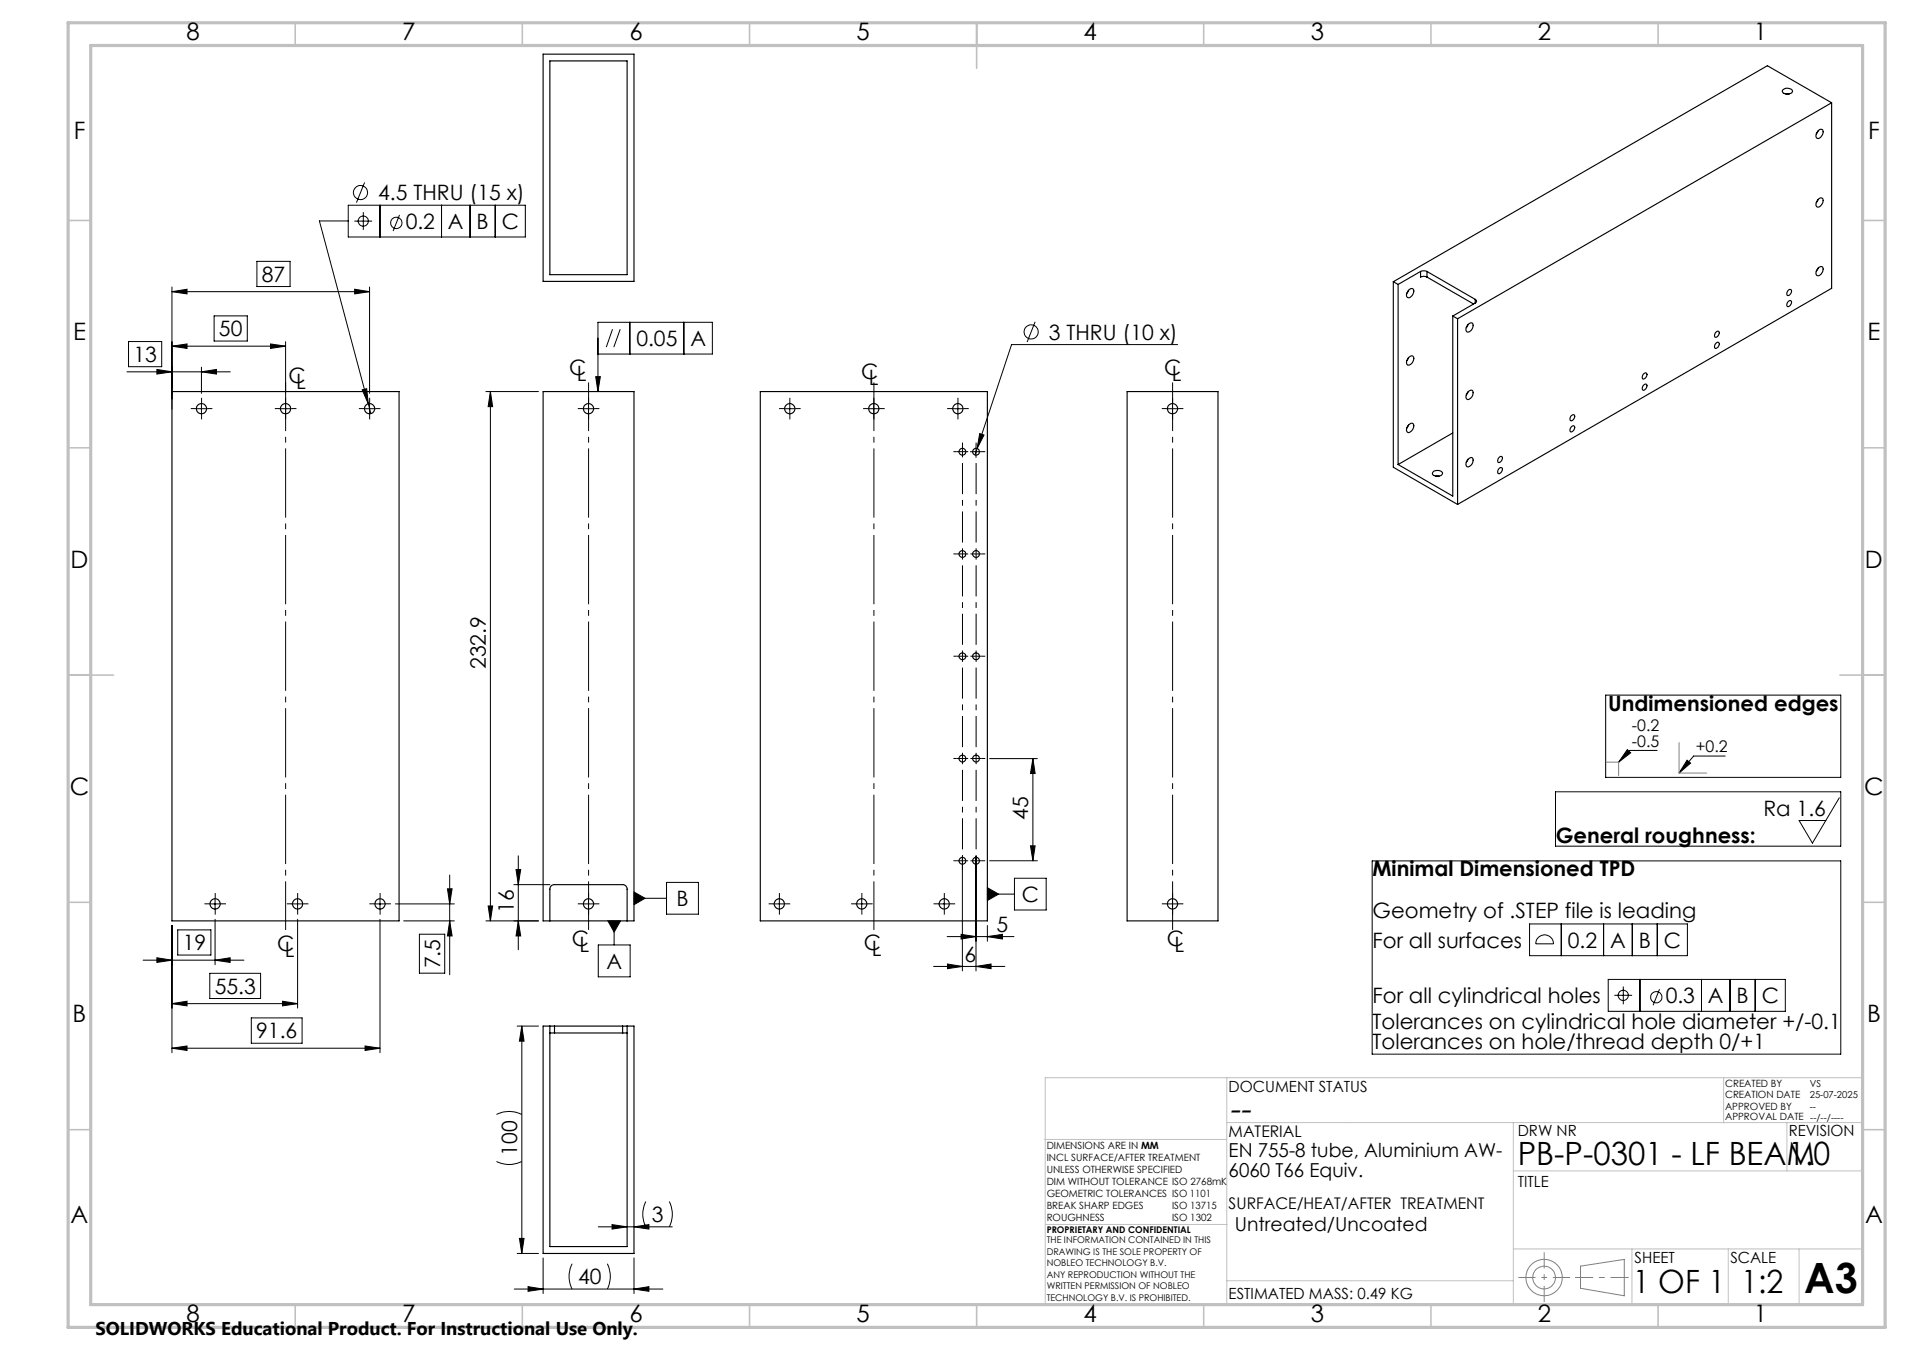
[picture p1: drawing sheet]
<svg xmlns="http://www.w3.org/2000/svg" width="420mm" height="297mm" viewBox="0 0 420 297" stroke-linecap="round" stroke-linejoin="round" font-family="sans-serif">
<g fill="none" stroke="#000" stroke-width=".22">
<path d="M56.6 57.5h7.3v5.5h-7.3zM76.7 48.6h-6.4l10.8 40.2M76.7 45.2h38.9v6.9h-38.9zM78 48.6h3.9M80 46.7v3.9M80.3 40.1l-1.8 4.5M83.6 45.2v6.9M87.9 47.3l-1.4 3.5M97.2 45.2v6.9M103.5 45.2v6.9M109 45.2v6.9M28.3 75.1h7.3v5.6h-7.3z"/>
<path d="M37.9 76.2l3.3-.5v1zM37.9 64.2l3.3-.6v1.1zM37.9 63.1v26.9M37.9 76.2h25M37.9 64.2h43.5M47.1 69.5h7.3v5.5h-7.3zM59.5 75.7l3.4 .5-3.4 .5zM62.9 75.2v11.3M78.1 63.6l3.3 .6-3.3 .5zM81.4 63.1v23.4M131.6 77.9h25.2v-7h-25.2v15.2M134.8 72.4l-1.3 4"/>
<path d="M136.5 72.4l-1.4 4M138.6 70.9v7M150.5 70.9v7M227.9 70.8l-1.8 4.4M259.2 75.8h-36.5l-7.6 22.9M27.9 81.8h22.8M34.5 81.3l3.4 .5-3.4 .5zM43.1 89.9h2.5M44.3 81.8l3.4-.5v1zM44.3 80.8v5.7M44.3 88.6v2.6M61.6 89.9h2.5"/>
<path d="M62.9 88.6v2.6M79.7 85.8l1-.3 .4 3.3zM80.1 89.9h2.5M81.1 88.8l.5 2.2M81.4 88.6v2.6M107 86.1h11.5M107.9 86.1l.5 3.4h-.9zM107.9 86.1v116.5M128.3 89.9h2.5M129.5 88.6v2.6M131.1 82.9h1.1l-.6 3.2zM172.6 89.9h2.5"/>
<path d="M173.8 88.6v2.6M191.1 89.9h2.5M192.3 88.6v2.6M209.6 89.9h2.5M210.9 88.6v2.6M213.6 99.4h2.5M214.8 98.1v2.5M215.1 98.7l-.5 1.4M215.7 95.4l.9 .3-1.5 3zM256.9 89.9h2.5M258.1 88.6v2.6M353.4 152.9h51.8v18.1h-51.8z"/>
<path d="M217.8 166.9h10.6M227.4 166.9l.5 3.3h-1.1zM227.4 166.9v22.5M342.4 174.2h62.8v12h-62.8zM358.2 164.9l.8 .7-2.7 2.1zM364.8 165.1h-6l-2.5 2.6M371.4 167.2l.7 .7-2.5 2.2zM379.8 166.3h-7l-3.2 3.8M404.9 175.5l-5.9 10-3-5h5.9M46.1 198.9h2.5M47.3 197.6v2.5M64.2 198.9h2.5"/>
<path d="M65.5 197.6v2.5M82.4 198.9h2.5M83.6 197.6v2.5M87 198.9h13M98.5 195.5h1l-.5 3.4zM99 192.5v22M107.5 199.3h.9l-.5 3.3zM113.1 194.6h7.9M113.6 191.3h1l-.5 3.3zM114.1 188.3v20.6M128.3 198.9h2.5M129.5 197.6v2.5"/>
<path d="M139.6 196.2l2.4 1.4-2.4 1.4zM139.6 197.6h7.1M146.7 194.1h7v7h-7zM170.3 198.9h2.5M171.6 197.6v2.5M188.5 198.9h2.5M189.7 197.6v2.5M206.6 198.9h2.5M207.9 197.6v2.5M211.8 188.4v25.2M214.8 188.4v25.2M217.3 195.3l2.5 1.4-2.5 1.4z"/>
<path d="M217.3 196.7h6M217.8 189.4h10.6M223.3 193.2h7v7h-7zM226.8 186.1h1.1l-.5 3.3zM256.9 198.9h2.5M258.1 197.6v2.5M302 189.4h103.2v42.5h-103.2zM31.5 211.2h22.2M34.5 210.7l3.4 .5-3.4 .5zM37.9 203.6v28M39.1 204.6h7.3v5.5h-7.3zM46.2 214.1h11.2v5.6h-11.2z"/>
<path d="M47.3 211.2l3.4-.5v1zM47.3 202.2v10M65.5 202.2v19.6M83.6 202.2v29.4M88.9 202.6h11.1M92.3 205.5h5.6v8.6h-5.6zM99 202.6l.5 3.3h-1zM107 202.6h11.5M114.1 202.6l.5 3.3h-1zM131.7 207.9h7v7h-7zM133.8 202.6h2.8l-1.4 2.5zM135.2 202.6v5.3"/>
<path d="M205.5 212.6h15.7M208.5 206.1h14.7M208.6 212.1l3.2 .5-3.2 .5zM211.6 205.6l3.2 .5-3.2 .5zM214.8 212.6l3.4-.5v1zM217.3 206.1l3.4-.5v1zM217.3 203.6v3.5M336.7 203.3h34.7v7h-34.7zM338.7 206.2a1.99 1.99 0 0 1 2.1-.3 1.99 1.99 0 0 1 1.2 1.7h-3.9a1.92 1.92 0 0 1 .6-1.4zM343.7 203.3v7M353 203.3v7M354 215.5h39v7h-39z"/>
<path d="M355.4 219h3.9M357.3 217v3.9M359.3 203.3v7M361 215.5v7M364.8 203.3v7M365.3 217.6l-1.4 3.6M374.5 215.5v7M380.8 215.5v7M386.4 215.5v7M37.9 220.8l3.3-.5v1zM37.9 230.6l3.3-.5v1zM37.9 220.8h27.6"/>
<path d="M37.9 230.6h45.7M55.3 223.9h11.2v5.6h-11.2zM62.2 220.3l3.3 .5-3.3 .5zM80.4 230.1l3.2 .5-3.2 .5zM113.8 225.7h4.7M114.9 225.7l.5 3.4h-1.1zM114.9 225.7v50.1M109.3 255.5a6.1 6.1 0 0 0 5.6 0M109.3 245.2a6.1 6.1 0 0 1 5.6 0M113.8 275.8h4.7M114.3 272.4h1.1l-.5 3.4zM119.6 276.8v7.8"/>
<path d="M125.9 278a6.1 6.1 0 0 0 0 5.6M131.7 269.9h16.3M133.7 278a6.4 6.4 0 0 1 0 5.6M134.7 269.4l3.3 .5-3.3 .5zM139.6 269.9l3.2-.5v1zM139.6 276.8v7.8M142.2 264.3a6.1 6.1 0 0 0 0 5.6M147.3 264.3a6.1 6.1 0 0 1 0 5.6M113.2 283.6h32.7M116.2 283.1l3.4 .5-3.4 .5zM139.6 283.6l3.2-.5v1z"/>
<circle cx="79.4" cy="42.4" r="1.55"/>
<circle cx="80" cy="48.7" r="1.12"/>
<circle cx="87.2" cy="49" r="1.24"/>
<circle cx="227" cy="73" r="1.55"/>
<circle cx="357.3" cy="219" r="1.13"/>
<circle cx="364.6" cy="219.4" r="1.24"/>
</g>
<g fill="none" stroke="#808080" stroke-width=".22">
<path d="M353.6 167.7h2.7v2.9M369.6 163.4v6.7h6.1M347.9 278.5l9.6-1.4v8l-9.6-1.7z"/>
<circle cx="339.9" cy="281" r="2.51"/>
<circle cx="339.9" cy="281.1" r="4"/>
</g>
<path d="M334.2 281h11.4" fill="none" stroke="#808080" stroke-width=".22" stroke-dasharray="15.2 1.3 1.3 1.3" stroke-dashoffset="11.4" stroke-linecap="butt"/>
<path d="M339.9 275.5v10.9" fill="none" stroke="#808080" stroke-width=".22" stroke-dasharray="15.2 1.3 1.3 1.3" stroke-dashoffset="11.7" stroke-linecap="butt"/>
<path d="M346.7 281h11.8" fill="none" stroke="#808080" stroke-width=".22" stroke-dasharray="15.2 1.3 1.3 1.3" stroke-dashoffset="11.2" stroke-linecap="butt"/>
<g fill="none" stroke="#c0c0c0" stroke-width=".22">
<path d="M270.1 237.1v49.9M379.4 237.1v9.9M410.1 237.1h-180v49.9M230 250.7h40M270.1 247h140M333.1 257.6h77M333.1 247v40M393.3 247v10.6M230.2 269.4h39.9M333.1 274.8h77M359.2 274.8v12.2M380.4 274.8v12.2"/>
<path d="M396 274.8v12.2M270.1 281.8h63"/>
</g>
<g fill="none" stroke="#c0c0c0" stroke-width=".35">
<path d="M65 5v5M115 5v5M165 5v5M215 5v10M265 5v5M315 5v5M365 5v5M15 48.5h5M410 48.5h5M15 98.5h5M410 98.5h5M15 148.5h10"/>
<path d="M405 148.5h10M15 198.5h5M410 198.5h5M15 248.5h5M410 248.5h5M65 287v5M115 287v5M165 287v5M215 287v5M265 287v5M315 287v5M365 287v5"/>
</g>
<path d="M15 5h400v287h-400zM20 10h390v277h-390z" fill="none" stroke="#c0c0c0" stroke-width=".7"/>
<g fill="#000">
<path d="M131.1 82.9h1.1l-.6 3.2zM133.8 202.6l1.4 2.5 1.4-2.5zM139.6 196.2l2.4 1.4-2.4 1.4zM79.7 85.8l1.4 3-.4-3.3zM215.7 95.4l-.6 3.3 1.5-3zM217.3 195.3l2.5 1.4-2.5 1.4zM116.2 283.1l3.4 .5-3.4 .5zM139.6 283.6l3.2-.5v1zM134.7 269.4l3.3 .5-3.3 .5zM139.6 269.9l3.2-.5v1z"/>
<path d="M371.4 167.2l.7 .7-2.5 2.2zM358.2 164.9l.8 .7-2.7 2.1z"/>
<path d="M113.6 191.3h1l-.5 3.3zM114.1 202.6l.5 3.3h-1zM98.5 195.5h1l-.5 3.4zM99 202.6l.5 3.3h-1zM227.4 166.9l.5 3.3h-1.1zM226.8 186.1h1.1l-.5 3.3zM114.9 225.7l.5 3.4h-1.1zM114.3 272.4h1.1l-.5 3.4z"/>
<path d="M47.3 211.2l3.4-.5v1zM34.5 210.7l3.4 .5-3.4 .5zM62.2 220.3l3.3 .5-3.3 .5zM37.9 220.8l3.3-.5v1zM80.4 230.1l3.2 .5-3.2 .5zM37.9 230.6l3.3-.5v1zM44.3 81.8l3.4-.5v1zM34.5 81.3l3.4 .5-3.4 .5zM59.5 75.7l3.4 .5-3.4 .5zM37.9 76.2l3.3-.5v1zM78.1 63.6l3.3 .6-3.3 .5zM37.9 64.2l3.3-.6v1.1zM214.8 212.6l3.4-.5v1zM208.6 212.1l3.2 .5-3.2 .5zM217.3 206.1l3.4-.5v1zM211.6 205.6l3.2 .5-3.2 .5z"/>
<path d="M107.5 199.3h.9l-.5 3.3zM107.9 86.1l.5 3.4h-.9z"/>
</g>
<g fill="none" stroke="#000" stroke-width=".25">
<path d="M119.6 11.9h20v50h-20zM121 13.4h17v47h-17zM392.4 19.8a1.37 1.37 0 0 1 2.2 .3 1.4 1.4 0 0 1-2.2 .1zM393.1 20.7h.7M400.2 28.8l-.4 .7M400.4 28.6l.5-.2a.7 .7 0 0 1 .3 1.2l-.3 .5a.64 .64 0 0 1-1 .3 .64 .64 0 0 1 0-1.1zM403.2 22.6v40.8l-82.3 47.6M403.2 22.6l-82.3 47.5M403.2 22.6l-14.2-8.1-82.3 47.5M312.7 59.7l.5-.1 .9 .1M312.7 59.7v1.3a1.5 1.5 0 0 1 1.4 0M312.7 59.7l-4.9 2.9"/>
<path d="M314.1 59.7l10.6 6.2M314.1 59.7v1.3M400.2 43.9l-.4 .7M400.2 59l-.4 .7M400.4 43.7l.5-.2a.7 .7 0 0 1 .3 1.2l-.3 .5a.64 .64 0 0 1-1 .3 .64 .64 0 0 1 0-1.1zM400.4 58.8l.2-.1a.51 .51 0 0 1 .7 .1 .51 .51 0 0 1 0 .7 1.07 1.07 0 0 1-1.4 1l-.1-.7zM306.7 62l1.1 .6M306.7 62v40.8l14.2 8.2M307.8 62.6v39.6M310.1 63.8l-.4 .7M310.1 78.7l-.4 .6M310.1 63.8a.64 .64 0 0 1 1-.2 .64 .64 0 0 1 0 1l-.4 .6a.65 .65 0 0 1-1 .2 .65 .65 0 0 1 0-1z"/>
<path d="M310.1 78.7a.64 .64 0 0 1 1-.3 .64 .64 0 0 1 0 1l-.4 .6a.6 .6 0 0 1-.8 .3 .6 .6 0 0 1-.3-.8zM314.1 61l10.3 5.9M319.8 69.5l1.1 .6M319.8 69.5v39.6l-12-6.9M320.9 70.1v40.9M323.1 71.4a.6 .6 0 0 1 .9-.4 .6 .6 0 0 1 .2 .9 1.07 1.07 0 0 1-1.4 1l-.1-.7zM323.1 71.4l-.3 .7M324.7 65.9a.43 .43 0 0 1 .3 .4 .43 .43 0 0 1-.3 .4M324.7 66.7l-4.9 2.8M324.7 65.9v.8M377.6 73.2l.6-.4a.8 .8 0 0 1 .2 .9 .8 .8 0 0 1-.8 .5l-.2-.4zM377.6 75.6l.4-.3a.34 .34 0 0 1 .5 .4 .72 .72 0 0 1-.3 .7 .72 .72 0 0 1-.8 .1z"/>
<path d="M393.6 64l.3-.3a.34 .34 0 0 1 .5 .3 .7 .7 0 0 1-.3 .8 .7 .7 0 0 1-.8 0zM393.6 66.4l.5-.3a.8 .8 0 0 1 .2 .9 .8 .8 0 0 1-.7 .5l-.3-.4zM37.9 86.1h49.9v116.5h-49.9zM119.6 86.1h20v116.5h-20zM167.4 86.1h49.9v116.5h-49.9zM248.1 86.1h20v116.5h-20zM310.1 93.5l-.4 .7M310.1 93.5a.6 .6 0 0 1 .8-.4 .6 .6 0 0 1 .3 .8l-.5 .9a.6 .6 0 0 1-.8 .4 .6 .6 0 0 1-.3-.9zM319.8 95.2l-12 7M323.1 86.2a.6 .6 0 0 1 .9-.4 .6 .6 0 0 1 .2 .9l-.4 .8a.6 .6 0 0 1-.8 .4 .6 .6 0 0 1-.3-.8zM323.1 86.3l-.3 .6M345.8 91.5l.6-.3a.77 .77 0 0 1 .2 .9 .77 .77 0 0 1-.8 .5l-.2-.4z"/>
<path d="M345.8 94l.6-.3a.8 .8 0 0 1 .2 .8 .8 .8 0 0 1-.8 .5l-.2-.4zM361.7 82.3l.4-.2a.34 .34 0 0 1 .4 .3 .72 .72 0 0 1-.2 .7 .72 .72 0 0 1-.8 .1zM361.7 84.8l.6-.3a.8 .8 0 0 1 .2 .9 .8 .8 0 0 1-.8 .5l-.2-.4zM315.5 103.7a1.35 1.35 0 0 1 2 .5 1.4 1.4 0 0 1-2.2 .1zM316.1 104.7h.7M323.1 101l.3-.1a.53 .53 0 0 1 .7-.2 .53 .53 0 0 1 .1 .8 1.12 1.12 0 0 1-1.4 1.1l-.1-.7zM323.1 101.1l-.3 .6M329.9 100.7l.5-.3a.8 .8 0 0 1 .2 .9 .8 .8 0 0 1-.7 .5l-.2-.4zM329.9 103.1l.4-.2a.34 .34 0 0 1 .4 .3 .72 .72 0 0 1-.2 .8 .72 .72 0 0 1-.8 0zM121 202.6v-7a.97 .97 0 0 1 1.1-1h15a.96 .96 0 0 1 .9 1v7M121 227.3h1.1M121 225.7h1.1"/>
<path d="M121 225.7v48.5h17v-48.5M121 225.7h-1.4v50.1h20v-50.1h-1.6M122.1 225.7h15M122.1 225.7v1.6M122.1 227.3h15M137.1 227.3h.9M137.1 225.7h.9M137.1 225.7v1.6"/>
<circle cx="44.4" cy="89.9" r="1.13"/>
<circle cx="62.9" cy="89.9" r="1.13"/>
<circle cx="81.4" cy="89.9" r="1.13"/>
<circle cx="129.5" cy="89.9" r="1.13"/>
<circle cx="173.9" cy="89.9" r="1.13"/>
<circle cx="192.4" cy="89.9" r="1.13"/>
<circle cx="210.9" cy="89.9" r="1.13"/>
<circle cx="211.9" cy="99.4" r=".75"/>
<circle cx="214.9" cy="99.4" r=".75"/>
<circle cx="258.1" cy="89.9" r="1.13"/>
<circle cx="211.9" cy="121.9" r=".75"/>
<circle cx="214.9" cy="121.9" r=".75"/>
<circle cx="211.9" cy="144.4" r=".74"/>
<circle cx="214.9" cy="144.4" r=".74"/>
<circle cx="211.9" cy="166.9" r=".75"/>
<circle cx="214.9" cy="166.9" r=".75"/>
<circle cx="47.3" cy="198.9" r="1.13"/>
<circle cx="65.5" cy="198.9" r="1.13"/>
<circle cx="83.6" cy="198.9" r="1.13"/>
<circle cx="129.5" cy="198.9" r="1.13"/>
<circle cx="171.6" cy="198.9" r="1.13"/>
<circle cx="189.7" cy="198.9" r="1.13"/>
<circle cx="207.9" cy="198.9" r="1.13"/>
<circle cx="211.9" cy="189.4" r=".75"/>
<circle cx="214.9" cy="189.4" r=".75"/>
<circle cx="258.1" cy="198.9" r="1.13"/>
</g>
<path d="M62.9 204.6v-120.5M129.6 204.6v-120.5M192.4 204.6v-120.5M258.1 204.6v-120.5" fill="none" stroke="#000" stroke-width=".22" stroke-dasharray="15.2 1.3 1.3 1.3" stroke-dashoffset="4.5" stroke-linecap="butt"/>
<g fill="none" stroke="#000" stroke-width=".22" stroke-dasharray="15.2 1.3 1.3 1.3" stroke-linecap="butt">
<path d="M43.1 89.9h-1.1M44.4 88.6v-1.1M44.4 91.1v1.2M45.6 89.9h1.1M61.6 89.9h-1.1M62.9 88.6v-1.1M62.9 91.1v1.2M64.1 89.9h1.1M80.1 89.9h-1.1M81.4 88.6v-1.1M81.4 91.1v1.2M82.6 89.9h1.1"/>
<path d="M128.3 89.9h-1.1M129.6 88.6v-1.1M129.6 91.1v1.2M130.8 89.9h1.1M172.6 89.9h-1.1M173.9 88.6v-1.1M173.9 91.1v1.2M175.1 89.9h1.1M191.1 89.9h-1.1M192.4 88.6v-1.1M192.4 91.1v1.2M193.6 89.9h1.1"/>
<path d="M209.6 89.9h-1.1M210.6 99.4h-.7M210.9 88.6v-1.1M210.9 91.1v1.2M211.9 99.4v-1.3M211.9 99.4h-1.3M211.9 99.4v1.2M211.9 99.4h1.2M211.9 98.1v-.7M212.1 89.9h1.1M214.9 98.1v-.7M216.1 99.4h.8"/>
<path d="M256.9 89.9h-1.2M258.1 88.6v-1.1M258.1 91.1v1.2M259.4 89.9h1.1M210.6 121.9h-.7M211.9 121.9v-1.3M211.9 121.9h-1.3M211.9 121.9v1.2M211.9 121.9h1.2M214.9 121.9v-1.3M214.9 121.9h-1.3M214.9 121.9v1.2"/>
<path d="M214.9 121.9h1.2M216.1 121.9h.8M210.6 144.4h-.7M211.9 144.4v-1.3M211.9 144.4h-1.3M211.9 144.4v1.2M211.9 144.4h1.2M214.9 144.4v-1.3M214.9 144.4h-1.3M214.9 144.4v1.2M214.9 144.4h1.2M216.1 144.4h.8"/>
<path d="M210.6 166.9h-.7M211.9 166.9v-1.3M211.9 166.9h-1.3M211.9 166.9v1.2M211.9 166.9h1.2M214.9 166.9v-1.3M214.9 166.9h-1.3M214.9 166.9v1.2M214.9 166.9h1.2M216.1 166.9h.8M46.1 198.8h-1.1M47.4 197.6v-1.1"/>
<path d="M48.6 198.8h1.1M64.3 198.8h-1.2M65.5 197.6v-1.1M66.8 198.8h1.1M82.4 198.8h-1.1M83.7 197.6v-1.1M84.9 198.8h1.1M128.3 198.8h-1.1M129.6 197.6v-1.1M130.8 198.8h1.1M170.3 198.8h-1.1M171.6 197.6v-1.1"/>
<path d="M172.8 198.8h1.1M188.5 198.8h-1.2M189.7 197.6v-1.1M191 198.8h1.1M206.6 198.8h-1.1M207.9 197.6v-1.1M209.1 198.8h1.1M210.6 189.4h-.7M211.9 189.4v-1.3M211.9 189.4h-1.3M211.9 189.4v1.2M211.9 189.4h1.2"/>
<path d="M211.9 190.6v.8M214.9 189.4v-1.3M214.9 189.4h-1.3M214.9 189.4v1.2M214.9 189.4h1.2M214.9 190.6v.8M216.1 189.4h.8M256.9 198.8h-1.2M258.1 197.6v-1.1M259.4 198.8h1.1M47.4 200.1v1.1M65.5 200.1v1.1"/>
<path d="M83.7 200.1v1.1M129.6 200.1v1.1M171.6 200.1v1.1M189.7 200.1v1.1M207.9 200.1v1.1M258.1 200.1v1.1"/>
</g>
<path d="M211.9 119.4v-17.5M214.9 119.4v-17.5M211.9 141.9v-17.5M214.9 141.9v-17.5M211.9 164.4v-17.5M214.9 164.4v-17.5M211.9 186.9v-17.5M214.9 186.9v-17.5" fill="none" stroke="#000" stroke-width=".22" stroke-dasharray="15.2 1.3 1.3 1.3" stroke-dashoffset="8.4" stroke-linecap="butt"/>
<text font-size="9.2" x="397.2" y="284.5">A3</text>
<text font-size="7.3" x="270.4" y="246.3">--</text>
<g font-size="7.1">
<text x="334.1" y="256.2">PB-P-0301 - LF BEAM</text>
<text x="393.6" y="256.2">1.0</text>
<text x="359.4" y="284.5">1 OF 1</text>
<text x="383.3" y="284.5">1:2</text>
</g>
<g font-size="5.3">
<text x="41" y="8.9">8</text>
<text x="88.5" y="8.9">7</text>
<text x="138.5" y="8.9">6</text>
<text x="188.5" y="8.9">5</text>
<text x="238.5" y="8.9">4</text>
<text x="288.5" y="8.9">3</text>
<text x="338.5" y="8.9">2</text>
<text x="386" y="8.9">1</text>
<text x="16.2" y="30.7">F</text>
<text x="411.2" y="30.7">F</text>
<text x="16.1" y="74.9">E</text>
<text x="411.1" y="74.9">E</text>
<text x="15.5" y="124.9">D</text>
<text x="410.5" y="124.9">D</text>
<text x="15.4" y="174.9">C</text>
<text x="410.4" y="174.9">C</text>
<text x="16" y="224.9">B</text>
<text x="411" y="224.9">B</text>
<text x="15.5" y="269.2">A</text>
<text x="410.5" y="269.2">A</text>
<text x="41" y="290.9">8</text>
<text x="88.5" y="290.9">7</text>
<text x="138.5" y="290.9">6</text>
<text x="188.5" y="290.9">5</text>
<text x="238.5" y="290.9">4</text>
<text x="288.5" y="290.9">3</text>
<text x="338.5" y="290.9">2</text>
<text x="386" y="290.9">1</text>
</g>
<g font-size="4.7">
<text x="83.2" y="44.1">4.5 THRU (15 x)</text>
<text x="89.3" y="50.4">0.2</text>
<text x="98.6" y="50.4">A</text>
<text x="104.9" y="50.4">B</text>
<text x="110.4" y="50.4">C</text>
<text x="57.6" y="62">87</text>
<text x="48.2" y="74">50</text>
<text x="140.1" y="76.1">0.05</text>
<text x="152" y="76.1">A</text>
<text x="230.9" y="74.7">3 THRU (10 x)</text>
<text x="29.4" y="79.6">13</text>
<text x="125.3" y="82.6">C</text>
<text x="127" y="83.9">L</text>
<text x="189.6" y="83.4">C</text>
<text x="256.3" y="82.6">C</text>
<text x="258" y="83.9">L</text>
<text x="63.5" y="84.2">C</text>
<text x="65.2" y="85.6">L</text>
<text x="191.3" y="84.7">L</text>
<text x="107" y="147.2" transform="rotate(-90 107 147.2)">232.9</text>
<text x="354" y="156.4">Undimensioned edges</text>
<text x="388.2" y="179.5">Ra 1.6</text>
<text x="226.4" y="180.4" transform="rotate(-90 226.4 180.4)">45</text>
<text x="342.5" y="185.5">General roughness:</text>
<text x="302.1" y="192.8">Minimal Dimensioned TPD</text>
<text x="113.1" y="200.8" transform="rotate(-90 113.1 200.8)">16</text>
<text x="148.9" y="199.4">B</text>
<text x="224.9" y="198.4">C</text>
<text x="302.1" y="201.9">Geometry of .STEP file is leading</text>
<text x="40.2" y="209.1">19</text>
<text x="61" y="209.1">C</text>
<text x="125.8" y="208.2">C</text>
<text x="127.6" y="209.5">L</text>
<text x="190.2" y="208.9">C</text>
<text x="219.3" y="205">5</text>
<text x="256.8" y="208.1">C</text>
<text x="258.6" y="209.5">L</text>
<text x="302.1" y="208.5">For all surfaces</text>
<text x="345.1" y="208.5">0.2</text>
<text x="354.4" y="208.5">A</text>
<text x="360.7" y="208.5">B</text>
<text x="366.3" y="208.5">C</text>
<text x="62.7" y="210.5">L</text>
<text x="96.9" y="213" transform="rotate(-90 96.9 213)">7.5</text>
<text x="133.5" y="213.2">A</text>
<text x="191.9" y="210.3">L</text>
<text x="212.3" y="211.6">6</text>
<text x="47.3" y="218.6">55.3</text>
<text x="302.1" y="220.7">For all cylindrical holes</text>
<text x="366.7" y="220.7">0.3</text>
<text x="376" y="220.7">A</text>
<text x="382.3" y="220.7">B</text>
<text x="387.8" y="220.7">C</text>
<text x="302.1" y="226.3">Tolerances on cylindrical hole diameter +/-0.1</text>
<text x="56.4" y="228.5">91.6</text>
<text x="302.1" y="230.9">Tolerances on hole/thread depth 0/+1</text>
<text x="113.9" y="254.2" transform="rotate(-90 113.9 254.2)">100</text>
<text x="143.5" y="268.9">3</text>
<text x="127.2" y="282.6">40</text>
</g>
<g font-size="4.2">
<text x="270.4" y="254.6">EN 755-8 tube, Aluminium AW-</text>
<text x="270.4" y="258.8">6060 T66 Equiv.</text>
<text x="271.8" y="270.8">Untreated/Uncoated</text>
</g>
<text font-size="4.1" x="21" y="293.7">SOLIDWORKS Educational Product. For Instructional Use Only.</text>
<g font-size="3.5">
<text x="359.2" y="160.9">-0.2</text>
<text x="359.2" y="164.3">-0.5</text>
<text x="373.3" y="165.5">+0.2</text>
<text x="270.4" y="250.1">MATERIAL</text>
<text x="270.4" y="266">SURFACE/HEAT/AFTER TREATMENT</text>
</g>
<g font-size="3.4">
<text x="270.4" y="240.2">DOCUMENT STATUS</text>
<text x="334.1" y="250">DRW NR</text>
<text x="393.7" y="250">REVISION</text>
<text x="334.1" y="261.1">TITLE</text>
<text x="359.8" y="277.9">SHEET</text>
<text x="380.9" y="277.9">SCALE</text>
<text x="270.4" y="285.7">ESTIMATED MASS: 0.49 KG</text>
</g>
<g font-size="2.2">
<text x="379.7" y="239.1">CREATED BY</text>
<text x="379.7" y="244.2">APPROVED BY</text>
<text x="379.7" y="241.6">CREATION DATE</text>
<text x="379.7" y="246.5">APPROVAL DATE --/--/----</text>
<text x="230.4" y="252.7">DIMENSIONS ARE IN MM</text>
<text x="230.4" y="255.4">INCL SURFACE/AFTER TREATMENT</text>
<text x="230.4" y="258">UNLESS OTHERWISE SPECIFIED</text>
<text x="230.4" y="260.7">DIM WITHOUT TOLERANCE ISO 2768mK</text>
<text x="230.4" y="263.3">GEOMETRIC TOLERANCES ISO 1101</text>
<text x="230.4" y="266">BREAK SHARP EDGES</text>
<text x="230.4" y="268.6">ROUGHNESS</text>
<text x="258" y="266">ISO 13715</text>
<text x="258" y="268.7">ISO 1302</text>
</g>
<g font-size="2.1">
<text x="398.4" y="239.1">VS</text>
<text x="398.4" y="244.2">--</text>
<text x="398.4" y="241.7">25-07-2025</text>
</g>
<g font-size="2">
<text x="230.4" y="271.3">PROPRIETARY AND CONFIDENTIAL</text>
<text x="230.4" y="273.5">THE INFORMATION CONTAINED IN THIS</text>
<text x="230.4" y="276.1">DRAWING IS THE SOLE PROPERTY OF</text>
<text x="230.4" y="278.6">NOBLEO TECHNOLOGY B.V.</text>
<text x="230.4" y="281.1">ANY REPRODUCTION WITHOUT THE</text>
<text x="230.4" y="283.6">WRITTEN PERMISSION OF NOBLEO</text>
<text x="230.4" y="286.2">TECHNOLOGY B.V. IS PROHIBITED.</text>
</g>
</svg>
